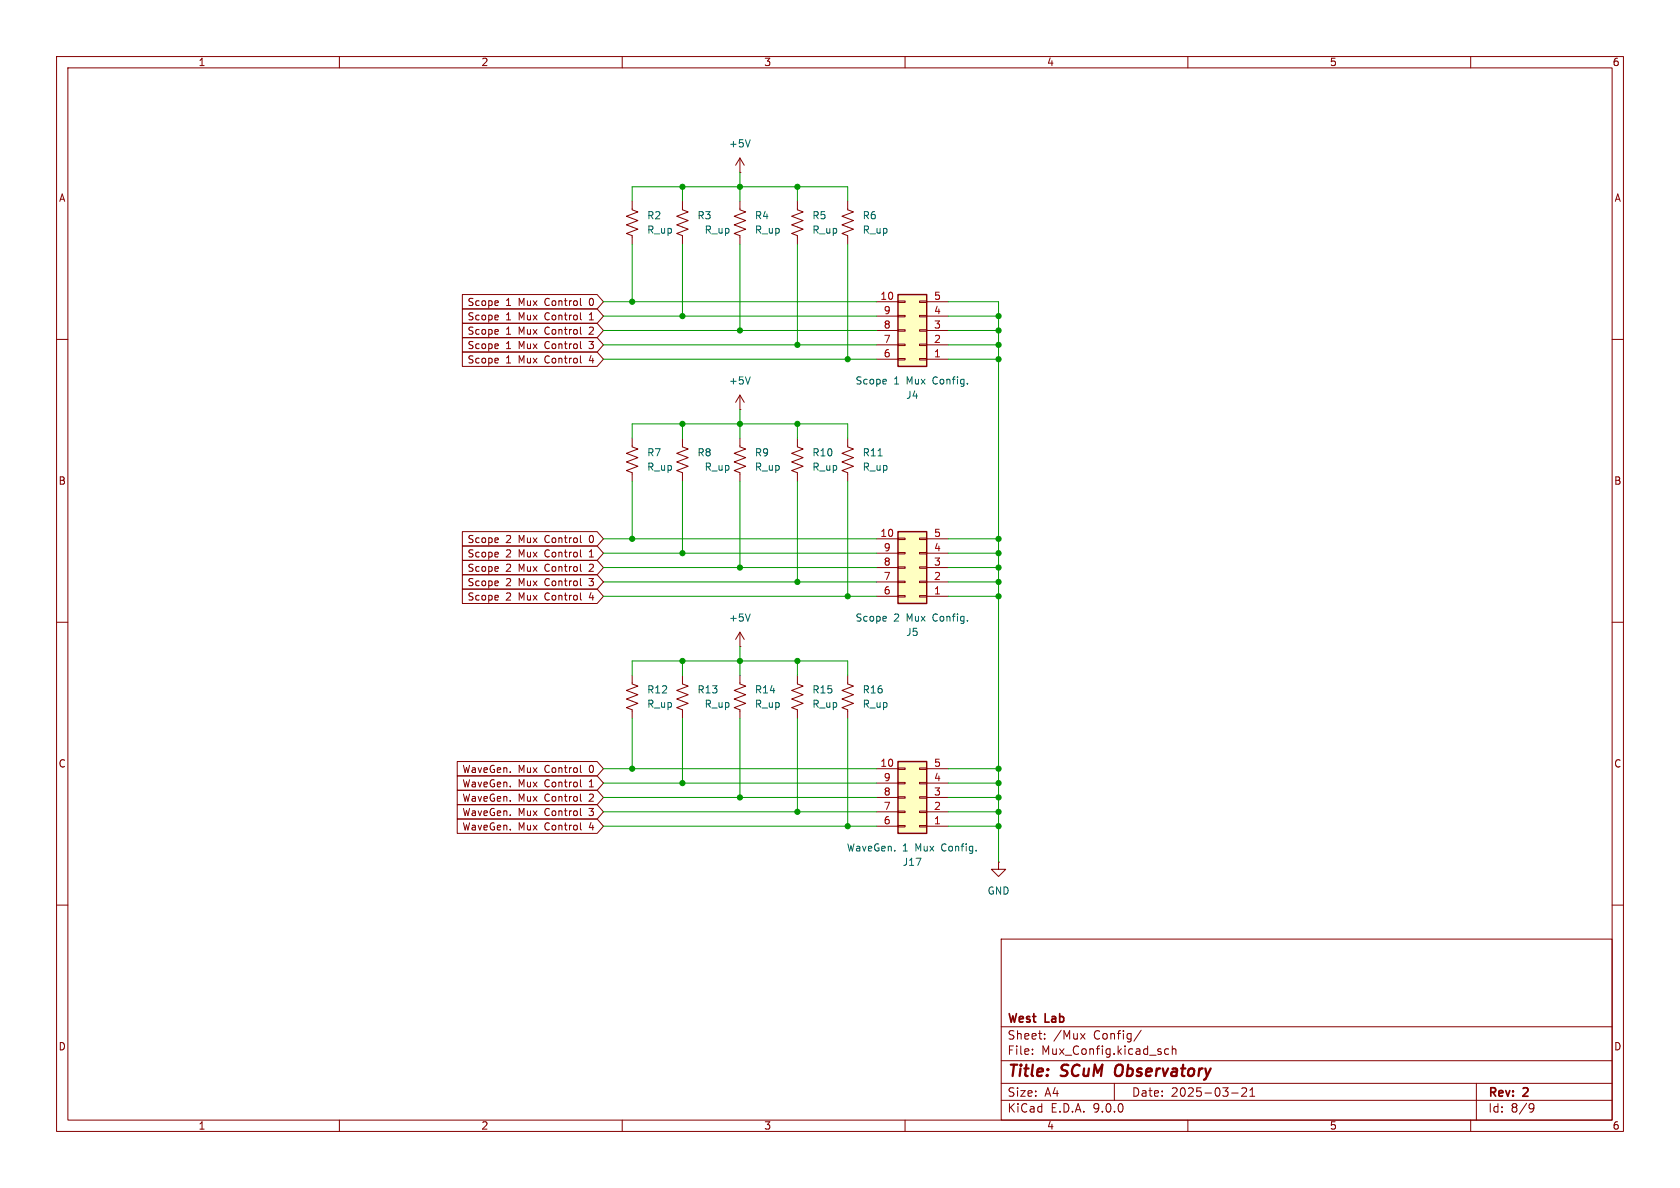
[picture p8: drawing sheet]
<svg xmlns="http://www.w3.org/2000/svg" width="297mm" height="210mm" viewBox="0 0 297 210" stroke-linecap="round" stroke-linejoin="round" font-family="sans-serif">
<g fill="none" stroke="#840000" stroke-width=".18">
<path d="M10 10h277v190h-277zM12 12h273v186h-273zM60 10v2M110 10v2M160 10v2M210 10v2M260 10v2M130.8 30.5h.1M130.8 27.9v2.6M130.8 27.9l-.8 1.3M130.8 27.9l.8 1.3M141 35.6v1.5l1 .4-2 .7 2 .8-2 .8 2 .7-2 .8 1 .4v1.5"/>
<path d="M149.9 35.6v1.5l1 .4-2.1 .7 2.1 .8-2.1 .8 2.1 .7-2.1 .8 1.1 .4v1.5M10 60h2M130.8 72.4h.1M130.8 77.5v1.5l1 .4-2 .7 2 .8-2 .8 2 .7-2 .8 1 .4v1.5M130.8 69.9l-.8 1.2M130.8 69.9l.8 1.2M130.8 69.9v2.5M141 77.5v1.5l1 .4-2 .7 2 .8-2 .8 2 .7-2 .8 1 .4v1.5M149.9 77.5v1.5l1 .4-2.1 .7 2.1 .8-2.1 .8 2.1 .7-2.1 .8 1.1 .4v1.5M285 60h2M10 110h2M111.8 119.4v1.5l1 .4-2.1 .7 2.1 .8-2.1 .8 2.1 .7-2.1 .8 1.1 .4v1.5"/>
<path d="M120.6 119.4v1.5l1.1 .4-2.1 .7 2.1 .8-2.1 .8 2.1 .7-2.1 .8 1 .4v1.5M130.8 114.3h.1M130.8 119.4v1.5l1 .4-2 .7 2 .8-2 .8 2 .7-2 .8 1 .4v1.5M130.8 111.8v2.5M130.8 111.8l-.8 1.2M130.8 111.8l.8 1.2M285 110h2M176.5 152.4v1.3h1.3l-1.3 1.2-1.2-1.2h1.2M176.5 152.4h.1M10 160h2M177 166h108v32h-108zM285 160h2"/>
<path d="M60 198v2M110 198v2M160 198v2M177 194.5h108M177 191.5h108M177 187.5h108M177 181.5h108M182.5 186.3v.1M182.5 185.5v.1M184.7 183.6v.1M184.7 182.8v.1M191 182.7l.8 1"/>
<path d="M191.8 182.7l-.8 1M197 191.5v3M201.7 182.1l-1.2 2M206.6 185.5l-.4-.1-.3 .3v.4l.1 .2h.6M207.2 185.5l.3-.1 .3 .1 .1 .9M207.2 184.9v1.5M210 198v2M217.7 193.2h1.2M219.5 192.4l.6-.1 .2 .1 .1 .3-.9 1.1h.9M221 193.8h.8M221 192.7l.4-.4v1.5M260 198v2"/>
<path d="M261 191.5v6.5M270.6 195.1l.5 .1a.99 .99 0 0 1-.4 1.4h-.2M271.2 195.7l-.3 .3h-.3"/>
</g>
<path d="M197.3 188.5a1.5 1.5 0 0 0 0 1.6" fill="none" stroke="#840000" stroke-width=".4"/>
<path d="M132.6 24.7l-.4 1.3M132.6 66.6l-.4 1.3M155.2 80.6h.8M132.6 108.5l-.4 1.3" fill="none" stroke="#006464" stroke-width=".18"/>
<path d="M158.7 52.1h5.1v12.7h-5.1z" fill="#ffffc2"/>
<path d="M158.7 52.1h5.1v12.7h-5.1z" fill="none" stroke="#840000" stroke-width=".25"/>
<g fill="none" stroke="#840000" stroke-width=".18">
<path d="M120.6 35.6v1.5l1.1 .4-2.1 .7 2.1 .8-2.1 .8 2.1 .7-2.1 .8 1 .4v1.5M130.8 35.6v1.5l1 .4-2 .7 2 .8-2 .8 2 .7-2 .8 1 .4v1.5M154.9 58.4h3.8M154.9 55.9h3.8M154.9 53.3h3.8M158.7 58.3h1.3v.2h-1.3zM158.7 55.8h1.3v.2h-1.3zM158.7 53.2h1.3v.3h-1.3zM162.6 58.3h1.2v.2h-1.2zM162.6 55.8h1.2v.2h-1.2zM162.6 53.2h1.2v.3h-1.2zM163.8 58.4h3.8"/>
<path d="M163.8 55.9h3.8M163.8 53.3h3.8M111.8 77.5v1.5l1 .4-2.1 .7 2.1 .8-2.1 .8 2.1 .7-2.1 .8 1.1 .4v1.5M120.6 77.5v1.5l1.1 .4-2.1 .7 2.1 .8-2.1 .8 2.1 .7-2.1 .8 1 .4v1.5M154.9 63.5h3.8M154.9 61h3.8M158.7 63.4h1.3v.2h-1.3zM158.7 60.8h1.3v.3h-1.3zM162.6 63.4h1.2v.2h-1.2zM162.6 60.8h1.2v.3h-1.2zM163.8 63.5h3.8M163.8 61h3.8"/>
<path d="M149.9 119.4v1.5l1 .4-2.1 .7 2.1 .8-2.1 .8 2.1 .7-2.1 .8 1.1 .4v1.5"/>
</g>
<path d="M158.7 94h5.1v12.7h-5.1z" fill="#ffffc2"/>
<path d="M158.7 94h5.1v12.7h-5.1z" fill="none" stroke="#840000" stroke-width=".25"/>
<g fill="none" stroke="#840000" stroke-width=".18">
<path d="M111.8 35.6v1.5l1 .4-2.1 .7 2.1 .8-2.1 .8 2.1 .7-2.1 .8 1.1 .4v1.5M154.9 97.8h3.8M154.9 95.3h3.8M158.7 97.7h1.3v.2h-1.3zM158.7 95.1h1.3v.3h-1.3zM162.6 97.7h1.2v.2h-1.2zM162.6 95.1h1.2v.3h-1.2zM163.8 97.8h3.8M163.8 95.3h3.8M141 119.4v1.5l1 .4-2 .7 2 .8-2 .8 2 .7-2 .8 1 .4v1.5M154.9 105.4h3.8M154.9 102.9h3.8"/>
<path d="M154.9 100.3h3.8M158.7 105.3h1.3v.2h-1.3zM158.7 102.7h1.3v.3h-1.3zM158.7 100.2h1.3v.3h-1.3zM162.6 105.3h1.2v.2h-1.2zM162.6 102.7h1.2v.3h-1.2zM162.6 100.2h1.2v.3h-1.2zM163.8 105.4h3.8M163.8 102.9h3.8M163.8 100.3h3.8"/>
</g>
<path d="M158.7 134.6h5.1v12.7h-5.1z" fill="#ffffc2"/>
<path d="M158.7 134.6h5.1v12.7h-5.1z" fill="none" stroke="#840000" stroke-width=".25"/>
<g fill="none" stroke="#840000" stroke-width=".18">
<path d="M81.7 52.1h23.9l1.1 1.2-1.1 1.3h-23.9zM81.7 54.6h23.9l1.1 1.3-1.1 1.3h-23.9zM81.7 59.7h23.9l1.1 1.3-1.1 1.2h-23.9zM81.7 57.1h23.9l1.1 1.3-1.1 1.3h-23.9zM102.7 53.9l.1 .1M102.7 56.5l.1 .1M102.7 59l.1 .1M104.2 56.6h.7M104.3 55.6h-.1M81.7 62.2h23.9l1.1 1.3-1.1 1.3h-23.9zM102.7 61.6h.1M102.7 64.1l.1 .1"/>
<path d="M81.7 96.5h23.9l1.1 1.3-1.1 1.3h-23.9zM81.7 94h23.9l1.1 1.3-1.1 1.2h-23.9zM81.7 99.1h23.9l1.1 1.2-1.1 1.3h-23.9zM102.7 98.4l.1 .1M102.7 95.9h.1M104.2 98.5h.7M104.3 97.5l-.1 .1M81.7 104.1h23.9l1.1 1.3-1.1 1.3h-23.9zM81.7 101.6h23.9l1.1 1.3-1.1 1.2h-23.9zM102.7 106l.1 .1M102.7 103.5h.1M102.7 100.9l.1 .1"/>
<path d="M80.8 134.6h24.8l1.1 1.3-1.1 1.3h-24.8zM80.8 139.7h24.8l1.1 1.3-1.1 1.2h-24.8zM80.8 137.2h24.8l1.1 1.2-1.1 1.3h-24.8zM102.6 135.3v1.1l.2 .2M102.6 137.8v1.1l.2 .2M154.9 138.4h3.8M154.9 135.9h3.8M158.7 138.3h1.3v.3h-1.3zM158.7 135.8h1.3v.2h-1.3zM162.6 138.3h1.2v.3h-1.2zM162.6 135.8h1.2v.2h-1.2zM163.8 138.4h3.8"/>
<path d="M163.8 135.9h3.8M80.8 144.8h24.8l1.1 1.3-1.1 1.2h-24.8zM80.8 142.2h24.8l1.1 1.3-1.1 1.3h-24.8zM102.6 140.4v1.1l.2 .1M102.6 142.9v1.1l.2 .2M102.6 145.5v1l.2 .2M154.9 146.1h3.8M154.9 143.5h3.8M154.9 141h3.8M158.7 145.9h1.3v.3h-1.3zM158.7 143.4h1.3v.2h-1.3zM158.7 140.8h1.3v.3h-1.3z"/>
<path d="M162.6 145.9h1.2v.3h-1.2zM162.6 143.4h1.2v.2h-1.2zM162.6 140.8h1.2v.3h-1.2zM163.8 146.1h3.8M163.8 143.5h3.8M163.8 141h3.8"/>
</g>
<g fill="none" stroke="#009600" stroke-width=".18">
<path d="M111.8 35.6v-2.6h38.1v2.6M120.6 33v2.6M130.8 30.5v5.1M141 33v2.6M106.7 58.4h48.2M106.7 53.3h48.2M106.7 55.9h48.2M111.8 43.2v10.1M120.6 43.2v12.7M130.8 43.2v15.2M141 43.2v17.8M149.9 43.2v20.3"/>
<path d="M167.6 58.4h8.9M167.6 53.3h8.9v99.1M167.6 55.9h8.9M106.7 63.5h48.2M106.7 61h48.2M111.8 77.5v-2.6h38.1v2.6M120.6 74.9v2.6M130.8 72.4v5.1M141 74.9v2.6M167.6 63.5h8.9M167.6 61h8.9M106.7 97.8h48.2"/>
<path d="M106.7 95.3h48.2M111.8 85.1v10.2M120.6 85.1v12.7M130.8 85.1v15.2M141 85.1v17.8M149.9 85.1v20.3M167.6 97.8h8.9M167.6 95.3h8.9M106.7 100.3h48.2M106.7 105.4h48.2M106.7 102.9h48.2M111.8 119.4v-2.6h38.1v2.6"/>
<path d="M120.6 116.8v2.6M130.8 114.3v5.1M141 116.8v2.6M167.6 100.3h8.9M167.6 105.4h8.9M167.6 102.9h8.9M106.7 135.9h48.2M106.7 138.4h48.2M111.8 127v8.9M120.6 127v11.4M130.8 127v14M141 127v16.5"/>
<path d="M149.9 127v19.1M167.6 135.9h8.9M167.6 138.4h8.9M106.7 141h48.2M106.7 143.5h48.2M106.7 146.1h48.2M167.6 141h8.9M167.6 143.5h8.9M167.6 146.1h8.9"/>
</g>
<g fill="#009600" stroke="#009600" stroke-width=".18">
<circle cx="176.5" cy="63.5" r=".46"/>
<circle cx="130.8" cy="74.9" r=".46"/>
<circle cx="176.5" cy="61" r=".46"/>
<circle cx="176.5" cy="55.9" r=".46"/>
<circle cx="176.5" cy="58.4" r=".46"/>
<circle cx="141" cy="61" r=".46"/>
<circle cx="149.9" cy="63.5" r=".46"/>
<circle cx="141" cy="74.9" r=".46"/>
<circle cx="176.5" cy="100.3" r=".46"/>
<circle cx="176.5" cy="105.4" r=".46"/>
<circle cx="176.5" cy="102.9" r=".46"/>
<circle cx="176.5" cy="97.8" r=".46"/>
<circle cx="176.5" cy="141" r=".46"/>
<circle cx="176.5" cy="143.5" r=".46"/>
<circle cx="176.5" cy="138.4" r=".46"/>
<circle cx="149.9" cy="146.1" r=".46"/>
<circle cx="176.5" cy="95.3" r=".46"/>
<circle cx="176.5" cy="135.9" r=".46"/>
<circle cx="176.5" cy="146.1" r=".46"/>
<circle cx="149.9" cy="105.4" r=".46"/>
<circle cx="141" cy="143.5" r=".46"/>
<circle cx="141" cy="102.9" r=".46"/>
<circle cx="130.8" cy="100.3" r=".46"/>
<circle cx="120.6" cy="97.8" r=".46"/>
<circle cx="120.6" cy="138.4" r=".46"/>
<circle cx="130.8" cy="141" r=".46"/>
<circle cx="111.8" cy="95.3" r=".46"/>
<circle cx="141" cy="116.8" r=".46"/>
<circle cx="120.6" cy="33" r=".46"/>
<circle cx="111.8" cy="53.3" r=".46"/>
<circle cx="130.8" cy="58.4" r=".46"/>
<circle cx="120.6" cy="74.9" r=".46"/>
<circle cx="120.6" cy="55.9" r=".46"/>
<circle cx="141" cy="33" r=".46"/>
<circle cx="130.8" cy="33" r=".46"/>
<circle cx="111.8" cy="135.9" r=".46"/>
<circle cx="130.8" cy="116.8" r=".46"/>
<circle cx="120.6" cy="116.8" r=".46"/>
</g>
<g font-size="2.8" fill="#840000">
<text x="178" y="190.9">Title:</text>
<text x="187.7" y="190.9">SCuM</text>
<text x="198" y="190.9">Observatory</text>
</g>
<g font-size="2.1" fill="#840000">
<text x="178" y="184">Sheet:</text>
<text x="178" y="181.2">West</text>
<text x="184.8" y="181.2">Lab</text>
<text x="186.2" y="184">/Mux</text>
<text x="193.4" y="184">Config/</text>
<text x="178" y="186.7">File:</text>
<text x="184.1" y="186.7">Mux_Config.kicad_sch</text>
<text x="178" y="196.9">KiCad</text>
<text x="178" y="194.1">Size:</text>
<text x="184.7" y="194.1">A4</text>
<text x="185.7" y="196.9">E.D.A.</text>
<text x="193.3" y="196.9">9.0.0</text>
<text x="200" y="194.1">Date:</text>
<text x="207" y="194.1">2025-03-21</text>
<text x="263" y="194.3">Rev:</text>
<text x="263" y="196.9">Id:</text>
<text x="267.1" y="196.9">8/9</text>
<text x="269.4" y="194.3">2</text>
</g>
<g font-size="1.8" fill="#840000">
<text x="35" y="11.9">1</text>
<text x="85" y="11.9">2</text>
<text x="135" y="11.9">3</text>
<text x="185" y="11.9">4</text>
<text x="235" y="11.9">5</text>
<text x="285" y="11.9">6</text>
<text x="10.3" y="35.9">A</text>
<text x="285.3" y="35.9">A</text>
<text x="82.6" y="54.3">Scope</text>
<text x="82.6" y="56.8">Scope</text>
<text x="82.6" y="59.4">Scope</text>
<text x="89.4" y="54.3">1</text>
<text x="89.4" y="56.8">1</text>
<text x="89.4" y="59.4">1</text>
<text x="91.8" y="54.3">Mux</text>
<text x="91.8" y="56.8">Mux</text>
<text x="91.8" y="59.4">Mux</text>
<text x="96.6" y="54.3">Control</text>
<text x="96.6" y="56.8">Control</text>
<text x="96.6" y="59.4">Control</text>
<text x="104.7" y="54.3">0</text>
<text x="104.7" y="56.8">1</text>
<text x="104.7" y="59.4">2</text>
<text x="82.6" y="61.9">Scope</text>
<text x="82.6" y="64.5">Scope</text>
<text x="89.4" y="61.9">1</text>
<text x="89.4" y="64.5">1</text>
<text x="91.8" y="61.9">Mux</text>
<text x="91.8" y="64.5">Mux</text>
<text x="96.6" y="61.9">Control</text>
<text x="96.6" y="64.5">Control</text>
<text x="104.7" y="61.9">3</text>
<text x="104.7" y="64.5">4</text>
<text x="10.3" y="85.9">B</text>
<text x="285.3" y="85.9">B</text>
<text x="82.6" y="98.7">Scope</text>
<text x="82.6" y="96.2">Scope</text>
<text x="82.6" y="101.3">Scope</text>
<text x="89.4" y="98.7">2</text>
<text x="89.4" y="96.2">2</text>
<text x="89.4" y="101.3">2</text>
<text x="91.8" y="98.7">Mux</text>
<text x="91.8" y="96.2">Mux</text>
<text x="91.8" y="101.3">Mux</text>
<text x="96.6" y="98.7">Control</text>
<text x="96.6" y="96.2">Control</text>
<text x="96.6" y="101.3">Control</text>
<text x="104.7" y="98.7">1</text>
<text x="104.7" y="96.2">0</text>
<text x="104.7" y="101.3">2</text>
<text x="82.6" y="106.4">Scope</text>
<text x="82.6" y="103.8">Scope</text>
<text x="89.4" y="106.4">2</text>
<text x="89.4" y="103.8">2</text>
<text x="91.8" y="106.4">Mux</text>
<text x="91.8" y="103.8">Mux</text>
<text x="96.6" y="106.4">Control</text>
<text x="96.6" y="103.8">Control</text>
<text x="104.7" y="106.4">4</text>
<text x="104.7" y="103.8">3</text>
<text x="10.3" y="135.9">C</text>
<text x="81.6" y="136.8">WaveGen.</text>
<text x="91.6" y="136.8">Mux</text>
<text x="96.4" y="136.8">Control</text>
<text x="104.4" y="136.8">0</text>
<text x="285.3" y="135.9">C</text>
<text x="81.6" y="141.9">WaveGen.</text>
<text x="81.6" y="139.4">WaveGen.</text>
<text x="91.6" y="141.9">Mux</text>
<text x="91.6" y="139.4">Mux</text>
<text x="96.4" y="141.9">Control</text>
<text x="96.4" y="139.4">Control</text>
<text x="104.4" y="141.9">2</text>
<text x="104.4" y="139.4">1</text>
<text x="81.6" y="147">WaveGen.</text>
<text x="81.6" y="144.5">WaveGen.</text>
<text x="91.6" y="147">Mux</text>
<text x="91.6" y="144.5">Mux</text>
<text x="96.4" y="147">Control</text>
<text x="96.4" y="144.5">Control</text>
<text x="104.4" y="147">4</text>
<text x="104.4" y="144.5">3</text>
<text x="10.3" y="185.9">D</text>
<text x="285.3" y="185.9">D</text>
<text x="35" y="199.9">1</text>
<text x="85" y="199.9">2</text>
<text x="135" y="199.9">3</text>
<text x="185" y="199.9">4</text>
<text x="235" y="199.9">5</text>
<text x="285" y="199.9">6</text>
</g>
<g font-size="1.8" fill="#006464">
<text x="128.8" y="26.3">+5V</text>
<text x="114.3" y="39">R2</text>
<text x="114.3" y="41.5">R_up</text>
<text x="123.2" y="39">R3</text>
<text x="124.5" y="41.5">R_up</text>
<text x="133.4" y="39">R4</text>
<text x="133.4" y="41.5">R_up</text>
<text x="143.5" y="39">R5</text>
<text x="143.5" y="41.5">R_up</text>
<text x="152.4" y="39">R6</text>
<text x="152.4" y="41.5">R_up</text>
<text x="128.8" y="68.2">+5V</text>
<text x="151.1" y="68.2">Scope</text>
<text x="158" y="68.2">1</text>
<text x="160.1" y="70.7">J4</text>
<text x="160.4" y="68.2">Mux</text>
<text x="165.2" y="68.2">Config.</text>
<text x="114.3" y="80.9">R7</text>
<text x="114.3" y="83.4">R_up</text>
<text x="123.2" y="80.9">R8</text>
<text x="124.5" y="83.4">R_up</text>
<text x="133.4" y="80.9">R9</text>
<text x="133.4" y="83.4">R_up</text>
<text x="143.5" y="80.9">R10</text>
<text x="143.5" y="83.4">R_up</text>
<text x="152.4" y="80.9">R11</text>
<text x="152.4" y="83.4">R_up</text>
<text x="128.8" y="110.1">+5V</text>
<text x="151.1" y="110.1">Scope</text>
<text x="158" y="110.1">2</text>
<text x="160.1" y="112.6">J5</text>
<text x="160.4" y="110.1">Mux</text>
<text x="165.2" y="110.1">Config.</text>
<text x="114.3" y="122.8">R12</text>
<text x="114.3" y="125.3">R_up</text>
<text x="123.2" y="122.8">R13</text>
<text x="124.5" y="125.3">R_up</text>
<text x="133.4" y="122.8">R14</text>
<text x="133.4" y="125.3">R_up</text>
<text x="143.5" y="122.8">R15</text>
<text x="143.5" y="125.3">R_up</text>
<text x="152.4" y="122.8">R16</text>
<text x="152.4" y="125.3">R_up</text>
<text x="149.6" y="150.7">WaveGen.</text>
<text x="159.5" y="153.3">J17</text>
<text x="159.5" y="150.7">1</text>
<text x="161.9" y="150.7">Mux</text>
<text x="166.7" y="150.7">Config.</text>
<text x="174.5" y="158.3">GND</text>
</g>
<g font-size="1.8" fill="#a90000">
<text x="155.5" y="53.1">10</text>
<text x="165" y="53.1">5</text>
<text x="156.1" y="58.2">8</text>
<text x="156.1" y="55.6">9</text>
<text x="165" y="58.2">3</text>
<text x="165" y="55.6">4</text>
<text x="156.1" y="63.2">6</text>
<text x="156.1" y="60.7">7</text>
<text x="165" y="63.2">1</text>
<text x="165" y="60.7">2</text>
<text x="155.5" y="95">10</text>
<text x="165" y="95">5</text>
<text x="156.1" y="100.1">8</text>
<text x="156.1" y="97.5">9</text>
<text x="165" y="100.1">3</text>
<text x="165" y="97.5">4</text>
<text x="156.1" y="105.2">6</text>
<text x="156.1" y="102.6">7</text>
<text x="165" y="105.2">1</text>
<text x="165" y="102.6">2</text>
<text x="155.5" y="135.6">10</text>
<text x="165" y="135.6">5</text>
<text x="156.1" y="143.3">7</text>
<text x="156.1" y="140.7">8</text>
<text x="156.1" y="138.2">9</text>
<text x="165" y="143.3">2</text>
<text x="165" y="140.7">3</text>
<text x="165" y="138.2">4</text>
<text x="156.1" y="145.8">6</text>
<text x="165" y="145.8">1</text>
</g>
</svg>
